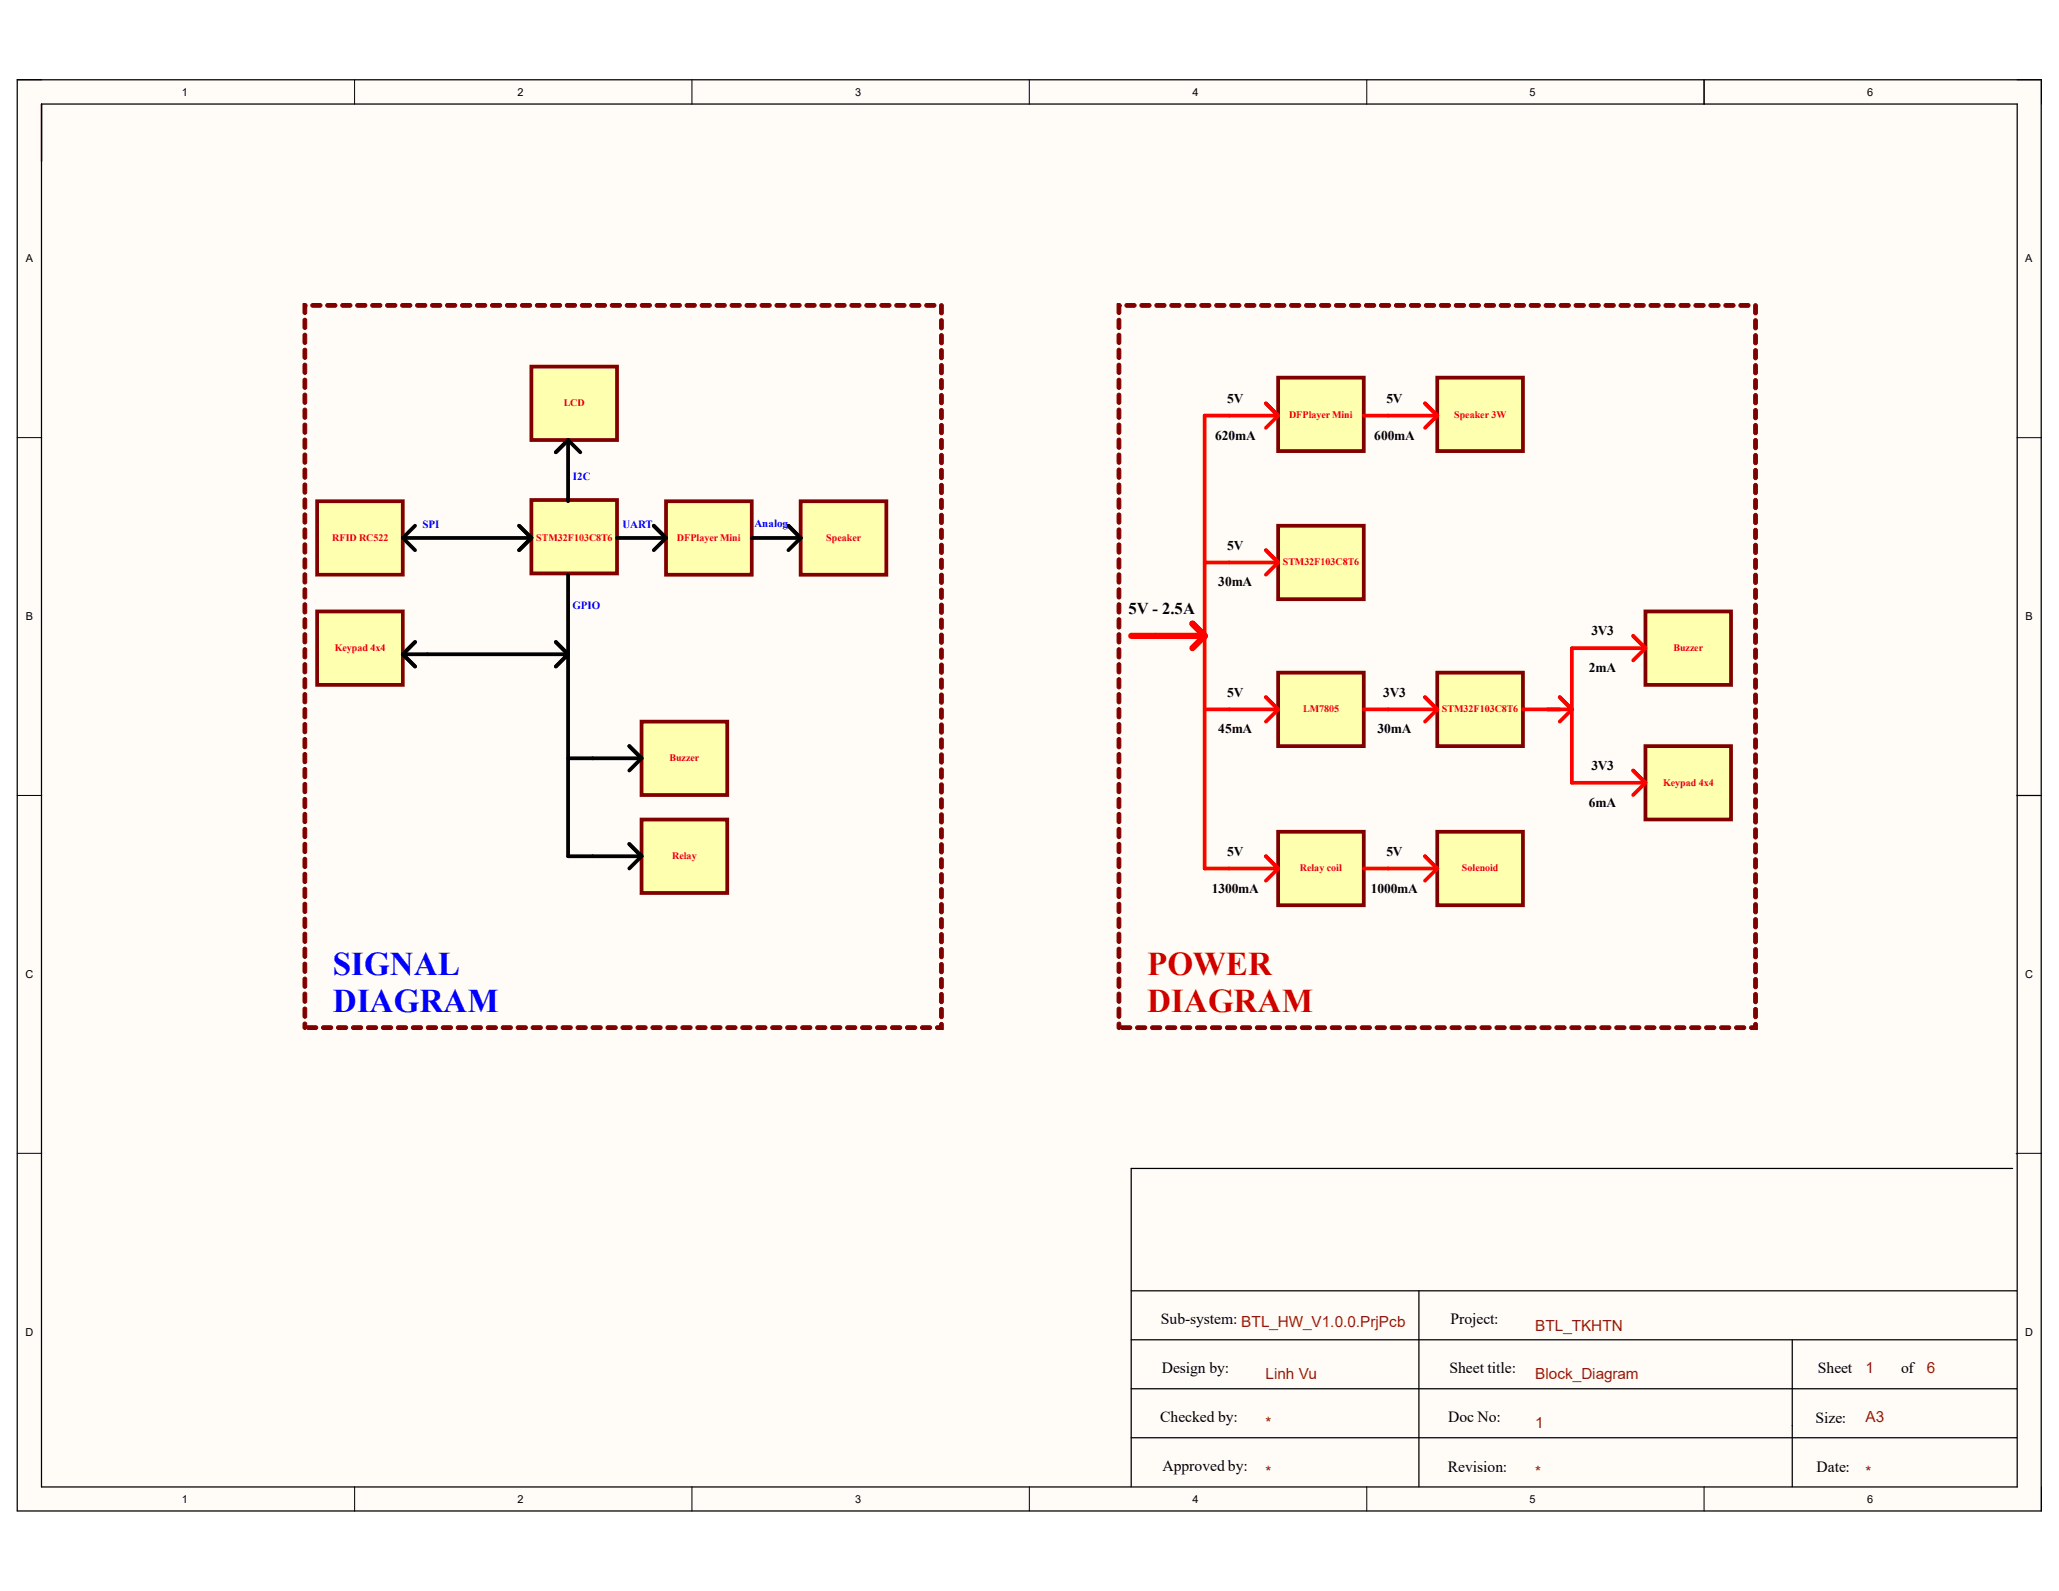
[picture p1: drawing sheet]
<svg xmlns="http://www.w3.org/2000/svg" width="279mm" height="216mm" viewBox="0 0 279 216" stroke-linecap="round" stroke-linejoin="round" font-family="sans-serif">
<g fill="#fffcf8">
<path d="M2.3 10.8h274.7v194.3h-274.7z" fill-rule="evenodd"/>
<path d="M5.7 14.1h268v187.7h-268z" fill-rule="evenodd"/>
</g>
<g fill="none" stroke="#000" stroke-width=".14">
<path d="M2.3 10.8h3.4M48.1 10.8v3.3M93.9 10.8v3.3M139.7 10.8v3.3M185.5 10.8v3.3M231.2 10.8v3.3M273.7 10.8h3.3v3.3M2.3 59.4h3.4M273.7 59.4h3.3M2.3 107.9h3.4M273.7 107.9h3.3M2.3 156.5h3.4"/>
<path d="M273.7 156.5h3.3M48.1 201.8v3.3M93.9 201.8v3.3M139.7 201.8v3.3M185.5 201.8v3.3M231.2 201.8v3.3M277 201.8v3.3"/>
</g>
<path d="M2.3 10.8h274.7v194.2h-274.7zM5.6 14.1h268.1v187.7h-268.1zM231.2 10.8v3.3M273.7 107.9h3.3M273.1 158.6h-119.6v43.2M273.6 156.6h.1M153.5 175.2h120.1M192.5 175.2v26.6M153.5 188.5h120.1M153.5 181.8h120.1M153.5 195.1h120.1M243.2 181.8v20" fill="none" stroke="#000" stroke-width=".17"/>
<g fill="#800000" stroke="#800000" stroke-width=".14">
<path d="M41.2 138.8l.2-.1 .2 .1v.1v.6v.1l-.2 .1-.2-.1-.1-.1zM41.2 136.7h.2h.2v.2v1v.2l-.2 .1-.2-.1-.1-.2zM41.2 134.7l.2-.1 .2 .1v.2v1v.2h-.2h-.2l-.1-.2zM41.2 132.7l.2-.1 .2 .1v.1v1.1v.1l-.2 .1-.2-.1-.1-.1zM41.2 130.6h.2h.2v.2v1v.2l-.2 .1-.2-.1-.1-.2zM41.2 128.6l.2-.1 .2 .1v.2v1v.2l-.2 .1-.2-.1-.1-.2zM41.2 126.6l.2-.1 .2 .1v.2v1v.1l-.2 .1-.2-.1-.1-.1zM41.2 124.5h.2h.2v.2v1v.2l-.2 .1-.2-.1-.1-.2zM41.2 122.5l.2-.1 .2 .1v.2v1v.2l-.2 .1-.2-.1-.1-.2zM41.2 120.5l.2-.1 .2 .1v.2v1v.1l-.2 .1-.2-.1-.1-.1zM41.2 118.4h.2h.2v.2v1v.2l-.2 .1-.2-.1-.1-.2zM41.2 116.4l.2-.1 .2 .1v.2v1v.2l-.2 .1-.2-.1-.1-.2zM41.2 114.4l.2-.1 .2 .1v.2v1v.2h-.2h-.2l-.1-.2zM41.2 112.3h.2h.2v.2v1v.2l-.2 .1-.2-.1-.1-.2zM41.2 110.3l.2-.1 .2 .1v.2v1v.2l-.2 .1-.2-.1-.1-.2zM41.2 108.3l.2-.1 .2 .1v.2v1v.2h-.2h-.2l-.1-.2zM41.2 106.3l.2-.1 .2 .1v.1v1v.2l-.2 .1-.2-.1-.1-.2zM41.2 104.2l.2-.1 .2 .1v.2v1v.2l-.2 .1-.2-.1-.1-.2zM41.2 102.2l.2-.1 .2 .1v.2v1v.2h-.2h-.2l-.1-.2zM41.2 100.2l.2-.1 .2 .1v.1v1.1v.1l-.2 .1-.2-.1-.1-.1zM41.2 98.1l.2-.1 .2 .1v.2v1v.2l-.2 .1-.2-.1-.1-.2zM41.2 96.1l.2-.1 .2 .1v.2v1v.2h-.2h-.2l-.1-.2zM41.2 94.1l.2-.1 .2 .1v.1v1.1v.1l-.2 .1-.2-.1-.1-.1zM41.2 92h.2h.2v.2v1v.2l-.2 .1-.2-.1-.1-.2zM41.2 90l.2-.1 .2 .1v.2v1v.2h-.2h-.2l-.1-.2zM41.2 88l.2-.1 .2 .1v.1v1.1v.1l-.2 .1-.2-.1-.1-.1zM41.2 85.9h.2h.2v.2v1v.2l-.2 .1-.2-.1-.1-.2zM41.2 83.9l.2-.1 .2 .1v.2v1v.2h-.2h-.2l-.1-.2zM41.2 81.9l.2-.1 .2 .1v.1v1.1v.1l-.2 .1-.2-.1-.1-.1zM41.2 79.8h.2h.2v.2v1v.2l-.2 .1-.2-.1-.1-.2zM41.2 77.8l.2-.1 .2 .1v.2v1v.2l-.2 .1-.2-.1-.1-.2zM41.2 75.8l.2-.1 .2 .1v.2v1v.1l-.2 .1-.2-.1-.1-.1zM41.2 73.7h.2h.2v.2v1v.2l-.2 .1-.2-.1-.1-.2zM41.2 71.7l.2-.1 .2 .1v.2v1v.2l-.2 .1-.2-.1-.1-.2zM41.2 69.7l.2-.1 .2 .1v.2v1v.1l-.2 .1-.2-.1-.1-.1zM41.2 67.6h.2h.2v.2v1v.2l-.2 .1-.2-.1-.1-.2zM41.2 65.6l.2-.1 .2 .1v.2v1v.2l-.2 .1-.2-.1-.1-.2zM41.2 63.6l.2-.1 .2 .1v.2v1v.2h-.2h-.2l-.1-.2zM41.2 61.5h.2h.2v.2v1v.2l-.2 .1-.2-.1-.1-.2zM41.2 59.5l.2-.1 .2 .1v.2v1v.2l-.2 .1-.2-.1-.1-.2zM41.2 57.5l.2-.1 .2 .1v.2v1v.2h-.2h-.2l-.1-.2zM41.2 55.5l.2-.1 .2 .1v.1v1v.2l-.2 .1-.2-.1-.1-.2zM41.2 53.4l.2-.1 .2 .1v.2v1v.2l-.2 .1-.2-.1-.1-.2zM41.2 51.4l.2-.1 .2 .1v.2v1v.2h-.2h-.2l-.1-.2zM41.2 49.4l.2-.1 .2 .1v.1v1.1v.1l-.2 .1-.2-.1-.1-.1zM41.2 47.3l.2-.1 .2 .1v.2v1v.2l-.2 .1-.2-.1-.1-.2zM41.2 45.3l.2-.1 .2 .1v.2v1v.2h-.2h-.2l-.1-.2zM41.2 43.3l.2-.1 .2 .1v.1v1.1v.1l-.2 .1-.2-.1-.1-.1zM41.1 41.2l.5 .1 .1 .1-.1 .2-.2 .1 .2-.3v1v.2l-.2 .1-.2-.1-.1-.2zM42.2 41.3l1.2-.1 .2 .1 .1 .1-.1 .2-.2 .1h-1l-.2-.1v-.2zM44.3 41.3l1.2-.1 .2 .1v.1v.2l-.2 .1h-1l-.2-.1-.1-.2zM46.3 41.3l1.2-.1 .2 .1 .1 .1-.1 .2-.2 .1h-1l-.2-.1-.1-.2zM48.3 41.3l1.2-.1 .2 .1 .1 .1-.1 .2-.2 .1h-1l-.2-.1v-.2zM50.4 41.3l1.2-.1 .1 .1 .1 .1-.1 .2-.1 .1h-1l-.2-.1-.1-.2zM52.4 41.3l1.2-.1 .2 .1 .1 .1-.1 .2-.2 .1h-1l-.2-.1-.1-.2zM54.4 41.3l1.2-.1 .2 .1 .1 .1-.1 .2-.2 .1h-1l-.2-.1v-.2zM56.5 41.3l1.2-.1 .1 .1 .1 .1-.1 .2-.1 .1h-1.1l-.1-.1-.1-.2zM58.5 41.3l1.2-.1 .2 .1v.1v.2l-.2 .1h-1l-.2-.1-.1-.2zM60.5 41.3l1.2-.1 .2 .1 .1 .1-.1 .2-.2 .1h-1l-.2-.1v-.2zM62.6 41.3l1.2-.1 .1 .1 .1 .1-.1 .2-.1 .1h-1.1l-.1-.1-.1-.2zM64.6 41.3l1.2-.1 .2 .1v.1v.2l-.2 .1h-1l-.2-.1-.1-.2zM66.6 41.3l1.2-.1 .2 .1 .1 .1-.1 .2-.2 .1h-1l-.2-.1v-.2zM68.7 41.3l1.2-.1 .1 .1 .1 .1-.1 .2-.1 .1h-1.1l-.1-.1-.1-.2zM70.7 41.3l1.2-.1 .2 .1v.1v.2l-.2 .1h-1l-.2-.1-.1-.2zM72.7 41.3l1.2-.1 .2 .1 .1 .1-.1 .2-.2 .1h-1l-.2-.1-.1-.2zM74.8 41.3l1.2-.1 .1 .1 .1 .1-.1 .2-.1 .1h-1.1l-.1-.1-.1-.2zM76.8 41.3l1.2-.1 .2 .1v.1v.2l-.2 .1h-1l-.2-.1-.1-.2zM78.8 41.3l1.2-.1 .2 .1 .1 .1-.1 .2-.2 .1h-1l-.2-.1-.1-.2zM80.9 41.3l1.1-.1 .2 .1 .1 .1-.1 .2-.2 .1h-1l-.1-.1-.1-.2zM82.9 41.3l1.2-.1 .2 .1v.1v.2l-.2 .1h-1l-.2-.1-.1-.2zM84.9 41.3l1.2-.1 .2 .1 .1 .1-.1 .2-.2 .1h-1l-.2-.1-.1-.2zM86.9 41.3l1.2-.1 .2 .1 .1 .1-.1 .2-.2 .1h-1l-.2-.1v-.2zM89 41.3l1.2-.1 .2 .1v.1v.2l-.2 .1h-1l-.2-.1-.1-.2zM91 41.3l1.2-.1 .2 .1 .1 .1-.1 .2-.2 .1h-1l-.2-.1-.1-.2zM93 41.3l1.2-.1 .2 .1 .1 .1-.1 .2-.2 .1h-1l-.2-.1v-.2zM95.1 41.3l1.2-.1 .2 .1v.1v.2l-.2 .1h-1l-.2-.1-.1-.2zM97.1 41.3l1.2-.1 .2 .1 .1 .1-.1 .2-.2 .1h-1l-.2-.1-.1-.2zM99.1 41.3l1.2-.1 .2 .1 .1 .1-.1 .2-.2 .1h-1l-.2-.1v-.2zM101.2 41.3l1.2-.1 .1 .1 .1 .1-.1 .2-.1 .1h-1l-.2-.1-.1-.2zM103.2 41.3l1.2-.1 .2 .1 .1 .1-.1 .2-.2 .1h-1l-.2-.1-.1-.2zM105.2 41.3l1.2-.1 .2 .1 .1 .1-.1 .2-.2 .1h-1l-.2-.1v-.2zM107.3 41.3l1.2-.1 .1 .1 .1 .1-.1 .2-.1 .1h-1.1l-.1-.1-.1-.2zM109.3 41.3l1.2-.1 .2 .1v.1v.2l-.2 .1h-1l-.2-.1-.1-.2zM111.3 41.3l1.2-.1 .2 .1 .1 .1-.1 .2-.2 .1h-1l-.2-.1v-.2zM113.4 41.3l1.2-.1 .1 .1 .1 .1-.1 .2-.1 .1h-1.1l-.1-.1-.1-.2zM115.4 41.3l1.2-.1 .2 .1v.1v.2l-.2 .1h-1l-.2-.1-.1-.2zM117.4 41.3l1.2-.1 .2 .1 .1 .1-.1 .2-.2 .1h-1l-.2-.1v-.2zM119.5 41.3l1.2-.1 .1 .1 .1 .1-.1 .2-.1 .1h-1.1l-.1-.1-.1-.2zM121.5 41.3l1.2-.1 .2 .1v.1v.2l-.2 .1h-1l-.2-.1-.1-.2zM123.5 41.3l1.2-.1 .2 .1 .1 .1-.1 .2-.2 .1h-1l-.2-.1-.1-.2zM125.6 41.3l1.2-.1 .1 .1 .1 .1-.1 .2-.1 .1h-1.1l-.1-.1-.1-.2zM127.6 41.3l.2-.1 .1 .1 .1 .2v1l-.1 .2h-.1h-.2l-.1-.2zM127.6 43.3l.2-.1 .1 .1 .1 .2v1l-.1 .2-.1 .1-.2-.1-.1-.2zM127.6 45.3h.2h.1l.1 .2v1l-.1 .2-.1 .1-.2-.1-.1-.2zM127.6 47.4l.2-.1 .1 .1 .1 .2v1l-.1 .2h-.1h-.2l-.1-.2zM127.6 49.4l.2-.1 .1 .1 .1 .2v1l-.1 .2-.1 .1-.2-.1-.1-.2zM127.6 51.4h.2h.1l.1 .2v1l-.1 .2-.1 .1-.2-.1-.1-.2zM127.6 53.5l.2-.1 .1 .1 .1 .2v1l-.1 .1-.1 .1-.2-.1-.1-.1zM127.6 55.5l.2-.1 .1 .1 .1 .2v1l-.1 .2-.1 .1-.2-.1-.1-.2zM127.6 57.5h.2h.1l.1 .2v1l-.1 .2-.1 .1-.2-.1-.1-.2zM127.6 59.6l.2-.1 .1 .1 .1 .1v1.1l-.1 .1-.1 .1-.2-.1-.1-.1zM127.6 61.6l.2-.1 .1 .1 .1 .2v1l-.1 .2-.1 .1-.2-.1-.1-.2zM127.6 63.6h.2h.1l.1 .2v1l-.1 .2-.1 .1-.2-.1-.1-.2zM127.6 65.7l.2-.1 .1 .1 .1 .1v1.1l-.1 .1-.1 .1-.2-.1-.1-.1zM127.6 67.7l.2-.1 .1 .1 .1 .2v1l-.1 .2h-.1h-.2l-.1-.2zM127.6 69.7h.2h.1l.1 .2v1l-.1 .2-.1 .1-.2-.1-.1-.2zM127.6 71.8l.2-.1 .1 .1 .1 .1v1.1l-.1 .1-.1 .1-.2-.1-.1-.1zM127.6 73.8l.2-.1 .1 .1 .1 .2v1l-.1 .2h-.1h-.2l-.1-.2zM127.6 75.8h.2h.1l.1 .2v1l-.1 .2-.1 .1-.2-.1-.1-.2zM127.6 77.9l.2-.1 .1 .1 .1 .1v1.1l-.1 .1-.1 .1-.2-.1-.1-.1zM127.6 79.9l.2-.1 .1 .1 .1 .2v1l-.1 .2h-.1h-.2l-.1-.2zM127.6 81.9l.2-.1 .1 .1 .1 .2v1l-.1 .2-.1 .1-.2-.1-.1-.2zM127.6 84l.2-.1 .1 .1 .1 .1v1l-.1 .2-.1 .1-.2-.1-.1-.2zM127.6 86l.2-.1 .1 .1 .1 .2v1l-.1 .2h-.1h-.2l-.1-.2zM127.6 88l.2-.1 .1 .1 .1 .2v1l-.1 .2-.1 .1-.2-.1-.1-.2zM127.6 90h.2h.1l.1 .2v1l-.1 .2-.1 .1-.2-.1-.1-.2zM127.6 92.1l.2-.1 .1 .1 .1 .2v1l-.1 .2h-.1h-.2l-.1-.2zM127.6 94.1l.2-.1 .1 .1 .1 .2v1l-.1 .2-.1 .1-.2-.1-.1-.2zM127.6 96.1h.2h.1l.1 .2v1l-.1 .2-.1 .1-.2-.1-.1-.2zM127.6 98.2l.2-.1 .1 .1 .1 .2v1l-.1 .2h-.1h-.2l-.1-.2zM127.6 100.2l.2-.1 .1 .1 .1 .2v1l-.1 .2-.1 .1-.2-.1-.1-.2zM127.6 102.2h.2h.1l.1 .2v1l-.1 .2-.1 .1-.2-.1-.1-.2zM127.6 104.3l.2-.1 .1 .1 .1 .2v1l-.1 .1-.1 .1-.2-.1-.1-.1zM127.6 106.3l.2-.1 .1 .1 .1 .2v1l-.1 .2-.1 .1-.2-.1-.1-.2zM127.6 108.3h.2h.1l.1 .2v1l-.1 .2-.1 .1-.2-.1-.1-.2zM127.6 110.4l.2-.1 .1 .1 .1 .1v1.1l-.1 .1-.1 .1-.2-.1-.1-.1zM127.6 112.4l.2-.1 .1 .1 .1 .2v1l-.1 .2-.1 .1-.2-.1-.1-.2zM127.6 114.4h.2h.1l.1 .2v1l-.1 .2-.1 .1-.2-.1-.1-.2zM127.6 116.5l.2-.1 .1 .1 .1 .1v1.1l-.1 .1-.1 .1-.2-.1-.1-.1zM127.6 118.5l.2-.1 .1 .1 .1 .2v1l-.1 .2h-.1h-.2l-.1-.2zM127.6 120.5h.2h.1l.1 .2v1l-.1 .2-.1 .1-.2-.1-.1-.2zM127.6 122.6l.2-.1 .1 .1 .1 .1v1.1l-.1 .1-.1 .1-.2-.1-.1-.1zM127.6 124.6l.2-.1 .1 .1 .1 .2v1l-.1 .2h-.1h-.2l-.1-.2zM127.6 126.6h.2h.1l.1 .2v1l-.1 .2-.1 .1-.2-.1-.1-.2zM127.6 128.7l.2-.1 .1 .1 .1 .1v1.1l-.1 .1-.1 .1-.2-.1-.1-.1zM127.6 130.7l.2-.1 .1 .1 .1 .2v1l-.1 .2h-.1h-.2l-.1-.2zM127.6 132.7l.2-.1 .1 .1 .1 .2v1l-.1 .2-.1 .1-.2-.1-.1-.2zM127.6 134.8l.2-.1 .1 .1 .1 .1v1l-.1 .2-.1 .1-.2-.1-.1-.2zM127.6 136.8l.2-.1 .1 .1 .1 .2v1l-.1 .2h-.1h-.2l-.1-.2zM127 139.3l.8-.1-.3 .3 .1-.7 .2-.1 .1 .1 .1 .9-1-.1-.1-.1zM125 139.3l1.2-.1 .2 .1v.2v.1l-.2 .1h-1l-.2-.1-.1-.1zM122.9 139.3l1.2-.1 .2 .1 .1 .2-.1 .1-.2 .1h-1l-.2-.1v-.1zM120.9 139.3l1.2-.1 .2 .1 .1 .2-.1 .1-.2 .1h-1l-.2-.1-.1-.1zM118.9 139.3l1.2-.1 .2 .1v.2v.1l-.2 .1h-1l-.2-.1-.1-.1zM116.9 139.3l1.1-.1 .2 .1 .1 .2-.1 .1-.2 .1h-1l-.1-.1-.1-.1zM114.8 139.3l1.2-.1 .2 .1 .1 .2-.1 .1-.2 .1h-1l-.2-.1-.1-.1zM112.8 139.3l1.2-.1 .2 .1v.2v.1l-.2 .1h-1l-.2-.1-.1-.1zM110.8 139.3l1.2-.1 .1 .1 .1 .2-.1 .1-.1 .1h-1.1l-.1-.1-.1-.1zM108.7 139.3l1.2-.1 .2 .1 .1 .2-.1 .1-.2 .1h-1l-.2-.1-.1-.1zM106.7 139.3l1.2-.1 .2 .1v.2v.1l-.2 .1h-1l-.2-.1-.1-.1zM104.7 139.3l1.2-.1 .1 .1 .1 .2-.1 .1-.1 .1h-1.1l-.1-.1-.1-.1zM102.6 139.3l1.2-.1 .2 .1 .1 .2-.1 .1-.2 .1h-1l-.2-.1v-.1zM100.6 139.3l1.2-.1 .2 .1v.2v.1l-.2 .1h-1l-.2-.1-.1-.1zM98.6 139.3l1.2-.1 .1 .1 .1 .2-.1 .1-.1 .1h-1.1l-.1-.1-.1-.1zM96.5 139.3l1.2-.1 .2 .1 .1 .2-.1 .1-.2 .1h-1l-.2-.1v-.1zM94.5 139.3l1.2-.1 .2 .1v.2v.1l-.2 .1h-1l-.2-.1-.1-.1zM92.5 139.3l1.2-.1 .1 .1 .1 .2-.1 .1-.1 .1h-1.1l-.1-.1-.1-.1zM90.4 139.3l1.2-.1 .2 .1 .1 .2-.1 .1-.2 .1h-1l-.2-.1v-.1zM88.4 139.3l1.2-.1 .2 .1 .1 .2-.1 .1-.2 .1h-1l-.2-.1-.1-.1zM86.4 139.3l1.2-.1 .1 .1 .1 .2-.1 .1-.1 .1h-1l-.2-.1-.1-.1zM84.3 139.3l1.2-.1 .2 .1 .1 .2-.1 .1-.2 .1h-1l-.2-.1v-.1zM82.3 139.3l1.2-.1 .2 .1 .1 .2-.1 .1-.2 .1h-1l-.2-.1-.1-.1zM80.3 139.3l1.2-.1 .2 .1v.2v.1l-.2 .1h-1l-.2-.1-.1-.1zM78.2 139.3l1.2-.1 .2 .1 .1 .2-.1 .1-.2 .1h-1l-.2-.1v-.1zM76.2 139.3l1.2-.1 .2 .1 .1 .2-.1 .1-.2 .1h-1l-.2-.1-.1-.1zM74.2 139.3l1.2-.1 .2 .1v.2v.1l-.2 .1h-1l-.2-.1-.1-.1zM72.1 139.3l1.2-.1 .2 .1 .1 .2-.1 .1-.2 .1h-1l-.2-.1v-.1zM70.1 139.3l1.2-.1 .2 .1 .1 .2-.1 .1-.2 .1h-1l-.2-.1-.1-.1zM68.1 139.3l1.2-.1 .2 .1v.2v.1l-.2 .1h-1l-.2-.1-.1-.1zM66.1 139.3l1.1-.1 .2 .1 .1 .2-.1 .1-.2 .1h-1l-.1-.1-.1-.1zM64 139.3l1.2-.1 .2 .1 .1 .2-.1 .1-.2 .1h-1l-.2-.1-.1-.1zM62 139.3l1.2-.1 .2 .1v.2v.1l-.2 .1h-1l-.2-.1-.1-.1zM60 139.3l1.2-.1 .1 .1 .1 .2-.1 .1-.1 .1h-1.1l-.1-.1-.1-.1zM57.9 139.3l1.2-.1 .2 .1 .1 .2-.1 .1-.2 .1h-1l-.2-.1-.1-.1zM55.9 139.3l1.2-.1 .2 .1v.2v.1l-.2 .1h-1l-.2-.1-.1-.1zM53.9 139.3l1.2-.1 .1 .1 .1 .2-.1 .1-.1 .1h-1.1l-.1-.1-.1-.1zM51.8 139.3l1.2-.1 .2 .1 .1 .2-.1 .1-.2 .1h-1l-.2-.1v-.1zM49.8 139.3l1.2-.1 .2 .1v.2v.1l-.2 .1h-1l-.2-.1-.1-.1zM47.8 139.3l1.2-.1 .1 .1 .1 .2-.1 .1-.1 .1h-1.1l-.1-.1-.1-.1zM45.7 139.3l1.2-.1 .2 .1 .1 .2-.1 .1-.2 .1h-1l-.2-.1v-.1zM43.7 139.3l1.2-.1 .2 .1v.2v.1l-.2 .1h-1l-.2-.1-.1-.1zM41.7 139.3l1.2-.1 .1 .1 .1 .2-.1 .1-.1 .1h-1.1l-.1-.1-.1-.1z"/>
<path d="M151.7 138.8l.3-.1 .1 .2v.6l-.1 .1-.2 .1-.1-.1-.1-.1zM151.7 136.7h.3l.1 .2v1l-.1 .2-.2 .1-.1-.1-.1-.2zM151.7 134.7h.3l.1 .2v1l-.1 .2-.2 .1-.1-.1-.1-.2zM151.7 132.7l.3-.1 .1 .3v1l-.1 .1-.2 .1-.1-.1-.1-.1zM151.7 130.6h.3l.1 .2v1l-.1 .2-.2 .1-.1-.1-.1-.2zM151.7 128.6h.3l.1 .2v1l-.1 .2-.2 .1-.1-.1-.1-.2zM151.7 126.6l.3-.1 .1 .3v1l-.1 .2h-.2h-.1l-.1-.2zM151.7 124.5h.3l.1 .2v1l-.1 .2-.2 .1-.1-.1-.1-.2zM151.7 122.5h.3l.1 .2v1l-.1 .2-.2 .1-.1-.1-.1-.2zM151.7 120.5l.3-.1 .1 .3v1l-.1 .2h-.2h-.1l-.1-.2zM151.7 118.4h.3l.1 .2v1l-.1 .2-.2 .1-.1-.1-.1-.2zM151.7 116.4h.3l.1 .2v1l-.1 .2-.2 .1-.1-.1-.1-.2zM151.7 114.4l.3-.1 .1 .3v1l-.1 .2h-.2h-.1l-.1-.2zM151.7 112.4l.3-.1 .1 .2v1l-.1 .2-.2 .1-.1-.1-.1-.2zM151.7 110.3h.3l.1 .2v1l-.1 .2-.2 .1-.1-.1-.1-.2zM151.7 108.3l.3-.1 .1 .3v1l-.1 .2h-.2h-.1l-.1-.2zM151.7 106.3l.3-.1 .1 .2v1.1l-.1 .1-.2 .1-.1-.1-.1-.1zM151.7 104.2h.3l.1 .2v1l-.1 .2-.2 .1-.1-.1-.1-.2zM151.7 102.2h.3l.1 .2v1l-.1 .2h-.2h-.1l-.1-.2zM151.7 100.2l.3-.1 .1 .2v1.1l-.1 .1-.2 .1-.1-.1-.1-.1zM151.7 98.1h.3l.1 .2v1l-.1 .2-.2 .1-.1-.1-.1-.2zM151.7 96.1h.3l.1 .2v1l-.1 .2h-.2h-.1l-.1-.2zM151.7 94.1l.3-.1 .1 .2v1.1l-.1 .1-.2 .1-.1-.1-.1-.1zM151.7 92h.3l.1 .2v1l-.1 .2-.2 .1-.1-.1-.1-.2zM151.7 90h.3l.1 .2v1l-.1 .2-.2 .1-.1-.1-.1-.2zM151.7 88l.3-.1 .1 .2v1.1l-.1 .1-.2 .1-.1-.1-.1-.1zM151.7 85.9h.3l.1 .2v1l-.1 .2-.2 .1-.1-.1-.1-.2zM151.7 83.9h.3l.1 .2v1l-.1 .2-.2 .1-.1-.1-.1-.2zM151.7 81.9l.3-.1 .1 .3v1l-.1 .1-.2 .1-.1-.1-.1-.1zM151.7 79.8h.3l.1 .2v1l-.1 .2-.2 .1-.1-.1-.1-.2zM151.7 77.8h.3l.1 .2v1l-.1 .2-.2 .1-.1-.1-.1-.2zM151.7 75.8l.3-.1 .1 .3v1l-.1 .2h-.2h-.1l-.1-.2zM151.7 73.7h.3l.1 .2v1l-.1 .2-.2 .1-.1-.1-.1-.2zM151.7 71.7h.3l.1 .2v1l-.1 .2-.2 .1-.1-.1-.1-.2zM151.7 69.7l.3-.1 .1 .3v1l-.1 .2h-.2h-.1l-.1-.2zM151.7 67.6h.3l.1 .2v1l-.1 .2-.2 .1-.1-.1-.1-.2zM151.7 65.6h.3l.1 .2v1l-.1 .2-.2 .1-.1-.1-.1-.2zM151.7 63.6l.3-.1 .1 .3v1l-.1 .2h-.2h-.1l-.1-.2zM151.7 61.6l.3-.1 .1 .2v1l-.1 .2-.2 .1-.1-.1-.1-.2zM151.7 59.5h.3l.1 .2v1l-.1 .2-.2 .1-.1-.1-.1-.2zM151.7 57.5l.3-.1 .1 .3v1l-.1 .2h-.2h-.1l-.1-.2zM151.7 55.5l.3-.1 .1 .2v1.1l-.1 .1-.2 .1-.1-.1-.1-.1zM151.7 53.4h.3l.1 .2v1l-.1 .2-.2 .1-.1-.1-.1-.2zM151.7 51.4h.3l.1 .2v1l-.1 .2h-.2h-.1l-.1-.2zM151.7 49.4l.3-.1 .1 .2v1.1l-.1 .1-.2 .1-.1-.1-.1-.1zM151.7 47.3h.3l.1 .2v1l-.1 .2-.2 .1-.1-.1-.1-.2zM151.7 45.3h.3l.1 .2v1l-.1 .2h-.2h-.1l-.1-.2zM151.7 43.3l.3-.1 .1 .2v1.1l-.1 .1-.2 .1-.1-.1-.1-.1zM151.6 41.2l.5 .1v.1v.2l-.3 .1 .3-.3v1l-.1 .2-.2 .1-.1-.1-.1-.2zM152.7 41.3l1.2-.1 .2 .1 .1 .1-.1 .2-.2 .1h-1l-.2-.1-.1-.2zM154.7 41.3l1.2-.1 .2 .1 .1 .1-.1 .2-.2 .1h-1l-.2-.1v-.2zM156.8 41.3l1.2-.1 .2 .1v.1v.2l-.2 .1h-1l-.2-.1-.1-.2zM158.8 41.3l1.2-.1 .2 .1 .1 .1-.1 .2-.2 .1h-1l-.2-.1-.1-.2zM160.8 41.3l1.2-.1 .2 .1 .1 .1-.1 .2-.2 .1h-1l-.2-.1v-.2zM162.9 41.3l1.2-.1 .2 .1v.1v.2l-.2 .1h-1l-.2-.1-.1-.2zM164.9 41.3l1.2-.1 .2 .1 .1 .1-.1 .2-.2 .1h-1l-.2-.1-.1-.2zM166.9 41.3l1.2-.1 .2 .1 .1 .1-.1 .2-.2 .1h-1l-.2-.1v-.2zM169 41.3l1.2-.1 .1 .1 .1 .1-.1 .2-.1 .1h-1l-.2-.1-.1-.2zM171 41.3l1.2-.1 .2 .1 .1 .1-.1 .2-.2 .1h-1l-.2-.1-.1-.2zM173 41.3l1.2-.1 .2 .1 .1 .1-.1 .2-.2 .1h-1l-.2-.1v-.2zM175.1 41.3l1.2-.1 .1 .1 .1 .1-.1 .2-.1 .1h-1.1l-.1-.1-.1-.2zM177.1 41.3l1.2-.1 .2 .1 .1 .1-.1 .2-.2 .1h-1l-.2-.1-.1-.2zM179.1 41.3l1.2-.1 .2 .1 .1 .1-.1 .2-.2 .1h-1l-.2-.1v-.2zM181.2 41.3l1.2-.1 .1 .1 .1 .1-.1 .2-.1 .1h-1.1l-.1-.1-.1-.2zM183.2 41.3l1.2-.1 .2 .1v.1v.2l-.2 .1h-1l-.2-.1-.1-.2zM185.2 41.3l1.2-.1 .2 .1 .1 .1-.1 .2-.2 .1h-1l-.2-.1v-.2zM187.3 41.3l1.2-.1 .1 .1 .1 .1-.1 .2-.1 .1h-1.1l-.1-.1-.1-.2zM189.3 41.3l1.2-.1 .2 .1v.1v.2l-.2 .1h-1l-.2-.1-.1-.2zM191.3 41.3l1.2-.1 .2 .1 .1 .1-.1 .2-.2 .1h-1l-.2-.1v-.2zM193.4 41.3l1.2-.1 .1 .1 .1 .1-.1 .2-.1 .1h-1.1l-.1-.1-.1-.2zM195.4 41.3l1.2-.1 .2 .1v.1v.2l-.2 .1h-1l-.2-.1-.1-.2zM197.4 41.3l1.2-.1 .2 .1 .1 .1-.1 .2-.2 .1h-1l-.2-.1-.1-.2zM199.5 41.3l1.1-.1 .2 .1 .1 .1-.1 .2-.2 .1h-1l-.1-.1-.1-.2zM201.5 41.3l1.2-.1 .2 .1v.1v.2l-.2 .1h-1l-.2-.1-.1-.2zM203.5 41.3l1.2-.1 .2 .1 .1 .1-.1 .2-.2 .1h-1l-.2-.1-.1-.2zM205.5 41.3l1.2-.1 .2 .1 .1 .1-.1 .2-.2 .1h-1l-.2-.1v-.2zM207.6 41.3l1.2-.1 .2 .1v.1v.2l-.2 .1h-1l-.2-.1-.1-.2zM209.6 41.3l1.2-.1 .2 .1 .1 .1-.1 .2-.2 .1h-1l-.2-.1-.1-.2zM211.6 41.3l1.2-.1 .2 .1 .1 .1-.1 .2-.2 .1h-1l-.2-.1v-.2zM213.7 41.3l1.2-.1 .2 .1v.1v.2l-.2 .1h-1l-.2-.1-.1-.2zM215.7 41.3l1.2-.1 .2 .1 .1 .1-.1 .2-.2 .1h-1l-.2-.1-.1-.2zM217.7 41.3l1.2-.1 .2 .1 .1 .1-.1 .2-.2 .1h-1l-.2-.1v-.2zM219.8 41.3l1.2-.1 .1 .1 .1 .1-.1 .2-.1 .1h-1l-.2-.1-.1-.2zM221.8 41.3l1.2-.1 .2 .1 .1 .1-.1 .2-.2 .1h-1l-.2-.1-.1-.2zM223.8 41.3l1.2-.1 .2 .1 .1 .1-.1 .2-.2 .1h-1l-.2-.1v-.2zM225.9 41.3l1.2-.1 .1 .1 .1 .1-.1 .2-.1 .1h-1.1l-.1-.1-.1-.2zM227.9 41.3l1.2-.1 .2 .1 .1 .1-.1 .2-.2 .1h-1l-.2-.1-.1-.2zM229.9 41.3l1.2-.1 .2 .1 .1 .1-.1 .2-.2 .1h-1l-.2-.1v-.2zM232 41.3l1.2-.1 .1 .1 .1 .1-.1 .2-.1 .1h-1.1l-.1-.1-.1-.2zM234 41.3l1.2-.1 .2 .1v.1v.2l-.2 .1h-1l-.2-.1-.1-.2zM236 41.3l1.2-.1 .2 .1 .1 .1-.1 .2-.2 .1h-1l-.2-.1v-.2zM238 41.3l.2-.1 .2 .1 .1 .2v1l-.1 .2h-.2h-.2v-.2zM238 43.3l.2-.1 .2 .1 .1 .2v1l-.1 .2-.2 .1-.2-.1v-.2zM238 45.3h.2h.2l.1 .2v1l-.1 .2-.2 .1-.2-.1v-.2zM238 47.4l.2-.1 .2 .1 .1 .2v1l-.1 .2h-.2h-.2v-.2zM238 49.4l.2-.1 .2 .1 .1 .2v1l-.1 .2-.2 .1-.2-.1v-.2zM238 51.4h.2h.2l.1 .2v1l-.1 .2-.2 .1-.2-.1v-.2zM238 53.5l.2-.1 .2 .1 .1 .2v1l-.1 .2h-.2h-.2v-.2zM238 55.5l.2-.1 .2 .1 .1 .2v1l-.1 .2-.2 .1-.2-.1v-.2zM238 57.5h.2h.2l.1 .2v1l-.1 .2-.2 .1-.2-.1v-.2zM238 59.6l.2-.1 .2 .1 .1 .2v1l-.1 .1-.2 .1-.2-.1v-.1zM238 61.6l.2-.1 .2 .1 .1 .2v1l-.1 .2-.2 .1-.2-.1v-.2zM238 63.6h.2h.2l.1 .2v1l-.1 .2-.2 .1-.2-.1v-.2zM238 65.7l.2-.1 .2 .1 .1 .1v1.1l-.1 .1-.2 .1-.2-.1v-.1zM238 67.7l.2-.1 .2 .1 .1 .2v1l-.1 .2-.2 .1-.2-.1v-.2zM238 69.7h.2h.2l.1 .2v1l-.1 .2-.2 .1-.2-.1v-.2zM238 71.8l.2-.1 .2 .1 .1 .1v1.1l-.1 .1-.2 .1-.2-.1v-.1zM238 73.8l.2-.1 .2 .1 .1 .2v1l-.1 .2h-.2h-.2v-.2zM238 75.8h.2h.2l.1 .2v1l-.1 .2-.2 .1-.2-.1v-.2zM238 77.9l.2-.1 .2 .1 .1 .1v1.1l-.1 .1-.2 .1-.2-.1v-.1zM238 79.9l.2-.1 .2 .1 .1 .2v1l-.1 .2h-.2h-.2v-.2zM238 81.9h.2h.2l.1 .2v1l-.1 .2-.2 .1-.2-.1v-.2zM238 84l.2-.1 .2 .1 .1 .1v1.1l-.1 .1-.2 .1-.2-.1v-.1zM238 86l.2-.1 .2 .1 .1 .2v1l-.1 .2h-.2h-.2v-.2zM238 88l.2-.1 .2 .1 .1 .2v1l-.1 .2-.2 .1-.2-.1v-.2zM238 90.1l.2-.1 .2 .1 .1 .1v1l-.1 .2-.2 .1-.2-.1v-.2zM238 92.1l.2-.1 .2 .1 .1 .2v1l-.1 .2h-.2h-.2v-.2zM238 94.1l.2-.1 .2 .1 .1 .2v1l-.1 .2-.2 .1-.2-.1v-.2zM238 96.1h.2h.2l.1 .2v1l-.1 .2-.2 .1-.2-.1v-.2zM238 98.2l.2-.1 .2 .1 .1 .2v1l-.1 .2h-.2h-.2v-.2zM238 100.2l.2-.1 .2 .1 .1 .2v1l-.1 .2-.2 .1-.2-.1v-.2zM238 102.2h.2h.2l.1 .2v1l-.1 .2-.2 .1-.2-.1v-.2zM238 104.3l.2-.1 .2 .1 .1 .2v1l-.1 .2h-.2h-.2v-.2zM238 106.3l.2-.1 .2 .1 .1 .2v1l-.1 .2-.2 .1-.2-.1v-.2zM238 108.3h.2h.2l.1 .2v1l-.1 .2-.2 .1-.2-.1v-.2zM238 110.4l.2-.1 .2 .1 .1 .2v1l-.1 .1-.2 .1-.2-.1v-.1zM238 112.4l.2-.1 .2 .1 .1 .2v1l-.1 .2-.2 .1-.2-.1v-.2zM238 114.4h.2h.2l.1 .2v1l-.1 .2-.2 .1-.2-.1v-.2zM238 116.5l.2-.1 .2 .1 .1 .1v1.1l-.1 .1-.2 .1-.2-.1v-.1zM238 118.5l.2-.1 .2 .1 .1 .2v1l-.1 .2-.2 .1-.2-.1v-.2zM238 120.5h.2h.2l.1 .2v1l-.1 .2-.2 .1-.2-.1v-.2zM238 122.6l.2-.1 .2 .1 .1 .1v1.1l-.1 .1-.2 .1-.2-.1v-.1zM238 124.6l.2-.1 .2 .1 .1 .2v1l-.1 .2h-.2h-.2v-.2zM238 126.6h.2h.2l.1 .2v1l-.1 .2-.2 .1-.2-.1v-.2zM238 128.7l.2-.1 .2 .1 .1 .1v1.1l-.1 .1-.2 .1-.2-.1v-.1zM238 130.7l.2-.1 .2 .1 .1 .2v1l-.1 .2h-.2h-.2v-.2zM238 132.7h.2h.2l.1 .2v1l-.1 .2-.2 .1-.2-.1v-.2zM238 134.8l.2-.1 .2 .1 .1 .1v1.1l-.1 .1-.2 .1-.2-.1v-.1zM238 136.8l.2-.1 .2 .1 .1 .2v1l-.1 .2h-.2h-.2v-.2zM237.5 139.3l.7-.1-.2 .3v-.7l.2-.1 .2 .1 .1 .9-1-.1-.1-.1zM235.4 139.3l1.2-.1 .2 .1 .1 .2-.1 .1-.2 .1h-1l-.2-.1v-.1zM233.4 139.3l1.2-.1 .2 .1 .1 .2-.1 .1-.2 .1h-1l-.2-.1-.1-.1zM231.4 139.3l1.2-.1 .2 .1v.2v.1l-.2 .1h-1l-.2-.1-.1-.1zM229.4 139.3l1.1-.1 .2 .1 .1 .2-.1 .1-.2 .1h-1l-.1-.1-.1-.1zM227.3 139.3l1.2-.1 .2 .1 .1 .2-.1 .1-.2 .1h-1l-.2-.1-.1-.1zM225.3 139.3l1.2-.1 .2 .1v.2v.1l-.2 .1h-1l-.2-.1-.1-.1zM223.3 139.3l1.2-.1 .1 .1 .1 .2-.1 .1-.1 .1h-1.1l-.1-.1-.1-.1zM221.2 139.3l1.2-.1 .2 .1 .1 .2-.1 .1-.2 .1h-1l-.2-.1-.1-.1zM219.2 139.3l1.2-.1 .2 .1v.2v.1l-.2 .1h-1l-.2-.1-.1-.1zM217.2 139.3l1.2-.1 .1 .1 .1 .2-.1 .1-.1 .1h-1.1l-.1-.1-.1-.1zM215.1 139.3l1.2-.1 .2 .1 .1 .2-.1 .1-.2 .1h-1l-.2-.1v-.1zM213.1 139.3l1.2-.1 .2 .1v.2v.1l-.2 .1h-1l-.2-.1-.1-.1zM211.1 139.3l1.2-.1 .1 .1 .1 .2-.1 .1-.1 .1h-1.1l-.1-.1-.1-.1zM209 139.3l1.2-.1 .2 .1 .1 .2-.1 .1-.2 .1h-1l-.2-.1v-.1zM207 139.3l1.2-.1 .2 .1v.2v.1l-.2 .1h-1l-.2-.1-.1-.1zM205 139.3l1.2-.1 .1 .1 .1 .2-.1 .1-.1 .1h-1.1l-.1-.1-.1-.1zM202.9 139.3l1.2-.1 .2 .1 .1 .2-.1 .1-.2 .1h-1l-.2-.1v-.1zM200.9 139.3l1.2-.1 .2 .1 .1 .2-.1 .1-.2 .1h-1l-.2-.1-.1-.1zM198.9 139.3l1.2-.1 .1 .1 .1 .2-.1 .1-.1 .1h-1l-.2-.1-.1-.1zM196.8 139.3l1.2-.1 .2 .1 .1 .2-.1 .1-.2 .1h-1l-.2-.1v-.1zM194.8 139.3l1.2-.1 .2 .1 .1 .2-.1 .1-.2 .1h-1l-.2-.1-.1-.1zM192.8 139.3l1.2-.1 .1 .1 .1 .2-.1 .1-.1 .1h-1l-.2-.1-.1-.1zM190.7 139.3l1.2-.1 .2 .1 .1 .2-.1 .1-.2 .1h-1l-.2-.1v-.1zM188.7 139.3l1.2-.1 .2 .1 .1 .2-.1 .1-.2 .1h-1l-.2-.1-.1-.1zM186.7 139.3l1.2-.1 .2 .1v.2v.1l-.2 .1h-1l-.2-.1-.1-.1zM184.6 139.3l1.2-.1 .2 .1 .1 .2-.1 .1-.2 .1h-1l-.2-.1v-.1zM182.6 139.3l1.2-.1 .2 .1 .1 .2-.1 .1-.2 .1h-1l-.2-.1-.1-.1zM180.6 139.3l1.2-.1 .2 .1v.2v.1l-.2 .1h-1l-.2-.1-.1-.1zM178.6 139.3l1.1-.1 .2 .1 .1 .2-.1 .1-.2 .1h-1l-.1-.1-.1-.1zM176.5 139.3l1.2-.1 .2 .1 .1 .2-.1 .1-.2 .1h-1l-.2-.1-.1-.1zM174.5 139.3l1.2-.1 .2 .1v.2v.1l-.2 .1h-1l-.2-.1-.1-.1zM172.5 139.3l1.2-.1 .1 .1 .1 .2-.1 .1-.1 .1h-1.1l-.1-.1-.1-.1zM170.4 139.3l1.2-.1 .2 .1 .1 .2-.1 .1-.2 .1h-1l-.2-.1-.1-.1zM168.4 139.3l1.2-.1 .2 .1v.2v.1l-.2 .1h-1l-.2-.1-.1-.1zM166.4 139.3l1.2-.1 .1 .1 .1 .2-.1 .1-.1 .1h-1.1l-.1-.1-.1-.1zM164.3 139.3l1.2-.1 .2 .1 .1 .2-.1 .1-.2 .1h-1l-.2-.1v-.1zM162.3 139.3l1.2-.1 .2 .1v.2v.1l-.2 .1h-1l-.2-.1-.1-.1zM160.3 139.3l1.2-.1 .1 .1 .1 .2-.1 .1-.1 .1h-1.1l-.1-.1-.1-.1zM158.2 139.3l1.2-.1 .2 .1 .1 .2-.1 .1-.2 .1h-1l-.2-.1v-.1zM156.2 139.3l1.2-.1 .2 .1v.2v.1l-.2 .1h-1l-.2-.1-.1-.1zM154.2 139.3l1.2-.1 .1 .1 .1 .2-.1 .1-.1 .1h-1.1l-.1-.1-.1-.1zM152.1 139.3l1.2-.1 .2 .1 .1 .2-.1 .1-.2 .1h-1l-.2-.1v-.1z"/>
</g>
<path d="M72.1 67.9h11.6v9.9h-11.6z" fill-rule="evenodd" fill="#ffffb0"/>
<path d="M72.1 67.9h11.6v9.9h-11.6z" fill="none" stroke="#800000" stroke-width=".51"/>
<path d="M72.1 49.7h11.6v10h-11.6z" fill-rule="evenodd" fill="#ffffb0"/>
<path d="M72.1 49.7h11.6v10h-11.6z" fill="none" stroke="#800000" stroke-width=".51"/>
<path d="M43 83h11.7v9.9h-11.7z" fill-rule="evenodd" fill="#ffffb0"/>
<path d="M43 83h11.7v9.9h-11.7z" fill="none" stroke="#800000" stroke-width=".51"/>
<path d="M43 68h11.7v10h-11.7z" fill-rule="evenodd" fill="#ffffb0"/>
<path d="M43 68h11.7v10h-11.7z" fill="none" stroke="#800000" stroke-width=".51"/>
<path d="M87.1 97.9h11.6v10h-11.6z" fill-rule="evenodd" fill="#ffffb0"/>
<path d="M87.1 97.9h11.6v10h-11.6z" fill="none" stroke="#800000" stroke-width=".51"/>
<path d="M87.1 111.2h11.6v10h-11.6z" fill-rule="evenodd" fill="#ffffb0"/>
<path d="M87.1 111.2h11.6v10h-11.6z" fill="none" stroke="#800000" stroke-width=".51"/>
<path d="M90.4 68h11.6v10h-11.6z" fill-rule="evenodd" fill="#ffffb0"/>
<path d="M90.4 68h11.6v10h-11.6z" fill="none" stroke="#800000" stroke-width=".51"/>
<path d="M108.6 68h11.7v10h-11.7z" fill-rule="evenodd" fill="#ffffb0"/>
<path d="M108.6 68h11.7v10h-11.7z" fill="none" stroke="#800000" stroke-width=".51"/>
<g fill="none" stroke="#000" stroke-width=".51">
<path d="M77.1 59.7v8.3M77.1 59.7l1.6 1.7M77.1 59.7l-1.7 1.7M56.3 71.3l-1.6 1.7 1.6 1.7M70.4 71.3l1.7 1.7M77.1 78v38.2h10M83.7 73h6.7M88.7 71.3l1.7 1.7M90.4 73l-1.7 1.7M102 73h6.6M107 71.3l1.6 1.7M108.6 73l-1.6 1.7"/>
<path d="M54.7 88.8h3.3M77.1 102.9h10M85.4 101.2l1.7 1.7M85.4 114.5l1.7 1.7M87.1 102.9l-1.7 1.7M87.1 116.2l-1.7 1.7"/>
</g>
<path d="M173.4 91.3h11.7v10h-11.7z" fill-rule="evenodd" fill="#ffffb0"/>
<path d="M173.4 91.3h11.7v10h-11.7z" fill="none" stroke="#800000" stroke-width=".51"/>
<path d="M173.4 71.3h11.7v10h-11.7z" fill-rule="evenodd" fill="#ffffb0"/>
<path d="M173.4 71.3h11.7v10h-11.7z" fill="none" stroke="#800000" stroke-width=".51"/>
<path d="M173.4 51.2h11.7v10h-11.7z" fill-rule="evenodd" fill="#ffffb0"/>
<path d="M173.4 51.2h11.7v10h-11.7z" fill="none" stroke="#800000" stroke-width=".51"/>
<path d="M173.4 112.9h11.7v9.9h-11.7z" fill-rule="evenodd" fill="#ffffb0"/>
<path d="M173.4 112.9h11.7v9.9h-11.7z" fill="none" stroke="#800000" stroke-width=".51"/>
<path d="M195 91.3h11.7v10h-11.7z" fill-rule="evenodd" fill="#ffffb0"/>
<path d="M195 91.3h11.7v10h-11.7z" fill="none" stroke="#800000" stroke-width=".51"/>
<path d="M223.3 83h11.6v9.9h-11.6z" fill-rule="evenodd" fill="#ffffb0"/>
<path d="M223.3 83h11.6v9.9h-11.6z" fill="none" stroke="#800000" stroke-width=".51"/>
<path d="M223.3 101.3h11.6v9.9h-11.6z" fill-rule="evenodd" fill="#ffffb0"/>
<path d="M223.3 101.3h11.6v9.9h-11.6z" fill="none" stroke="#800000" stroke-width=".51"/>
<path d="M195 112.9h11.7v9.9h-11.7z" fill-rule="evenodd" fill="#ffffb0"/>
<path d="M195 112.9h11.7v9.9h-11.7z" fill="none" stroke="#800000" stroke-width=".51"/>
<path d="M195 51.2h11.7v10h-11.7z" fill-rule="evenodd" fill="#ffffb0"/>
<path d="M195 51.2h11.7v10h-11.7z" fill="none" stroke="#800000" stroke-width=".51"/>
<g fill="none" stroke="#f00" stroke-width=".51">
<path d="M171.8 54.7l1.6 1.7M173.4 56.4h-9.9v61.5h9.9M173.4 56.4l-1.6 1.7M185.1 56.4h9.9M193.4 54.7l1.6 1.7M195 56.4l-1.6 1.7M163.5 76.3h9.9M171.8 74.7l1.6 1.6M173.4 76.3l-1.6 1.7M163.5 96.3h9.9M171.8 94.6l1.6 1.7M173.4 96.3l-1.6 1.6"/>
<path d="M185.1 96.3h9.9M193.4 94.6l1.6 1.7M195 96.3l-1.6 1.6M206.7 96.3h6.6M211.6 94.6l1.7 1.7M213.3 96.3l-1.7 1.6M221.6 86.3l1.7 1.7M223.3 88h-10v18.2h10M223.3 88l-1.7 1.6M171.8 116.2l1.6 1.7M173.4 117.9l-1.6 1.6M185.1 117.9h9.9"/>
<path d="M193.4 116.2l1.6 1.7M195 117.9l-1.6 1.6M221.6 104.6l1.7 1.6M223.3 106.2l-1.7 1.7"/>
</g>
<path d="M153.5 86.3h10M161.8 84.6l1.7 1.7M163.5 86.3l-1.7 1.7" fill="none" stroke="#f00" stroke-width=".85"/>
<path d="M54.7 73h17.4l-1.7 1.7M56.3 87.1l-1.6 1.7 1.6 1.6M58 88.8h19.1M75.4 87.1l1.7 1.7M77.1 88.8l-1.7 1.6" fill="none" stroke="#000" stroke-width=".51"/>
<g font-size="4.5" fill="#00f">
<text x="45.2" y="132.3">SIGNAL</text>
<text x="45.2" y="137.3">DIAGRAM</text>
</g>
<g font-size="4.5" fill="#c00">
<text x="155.7" y="132.3">POWER</text>
<text x="155.7" y="137.3">DIAGRAM</text>
</g>
<text font-size="2.2" x="153.1" y="83.3">5V - 2.5A</text>
<g font-size="2.1">
<text x="157.5" y="179.7">Sub-system: BTL_HW_V1.0.0.PrjPcb</text>
<text x="196.8" y="179.7">Project:</text>
<text x="157.6" y="186.4">Design by:</text>
<text x="196.7" y="186.4">Sheet title:</text>
<text x="246.7" y="186.4">Sheet</text>
<text x="258" y="186.4">of</text>
<text x="157.4" y="193">Checked by:</text>
<text x="196.5" y="193">Doc No:</text>
<text x="246.3" y="193.1">Size:</text>
<text x="157.7" y="199.6">Approved by:</text>
<text x="196.5" y="199.8">Revision:</text>
<text x="246.5" y="199.8">Date:</text>
</g>
<g font-size="2.1" fill="#a61c00">
<text x="208.3" y="180.6">BTL_TKHTN</text>
<text x="171.7" y="187.2">Linh Vu</text>
<text x="208.3" y="187.2">Block_Diagram</text>
<text x="253.2" y="186.4">1</text>
<text x="261.5" y="186.4">6</text>
<text x="171.7" y="193.8">*</text>
<text x="208.3" y="193.8">1</text>
<text x="253.2" y="193">A3</text>
<text x="171.7" y="200.4">*</text>
<text x="208.3" y="200.4">*</text>
<text x="253.2" y="200.4">*</text>
</g>
<g font-size="1.8">
<text x="164.9" y="59.6">620mA</text>
<text x="166.5" y="54.7">5V</text>
<text x="186.5" y="59.6">600mA</text>
<text x="188.1" y="54.7">5V</text>
<text x="166.5" y="74.6">5V</text>
<text x="165.3" y="79.6">30mA</text>
<text x="215.9" y="86.2">3V3</text>
<text x="166.5" y="94.5">5V</text>
<text x="187.7" y="94.5">3V3</text>
<text x="215.6" y="91.2">2mA</text>
<text x="165.3" y="99.5">45mA</text>
<text x="186.9" y="99.5">30mA</text>
<text x="215.9" y="104.5">3V3</text>
<text x="215.6" y="109.5">6mA</text>
<text x="166.5" y="116.1">5V</text>
<text x="188.1" y="116.1">5V</text>
<text x="164.4" y="121.1">1300mA</text>
<text x="186" y="121.1">1000mA</text>
</g>
<g font-size="1.5">
<text x="24.7" y="13">1</text>
<text x="70.2" y="13">2</text>
<text x="116" y="13">3</text>
<text x="161.8" y="13">4</text>
<text x="207.6" y="13">5</text>
<text x="253.4" y="13">6</text>
<text x="3.5" y="35.6">A</text>
<text x="274.8" y="35.6">A</text>
<text x="3.5" y="84.2">B</text>
<text x="274.9" y="84.2">B</text>
<text x="3.5" y="132.8">C</text>
<text x="274.8" y="132.8">C</text>
<text x="3.5" y="181.3">D</text>
<text x="274.8" y="181.3">D</text>
<text x="24.7" y="203.9">1</text>
<text x="70.2" y="203.9">2</text>
<text x="116" y="203.9">3</text>
<text x="161.8" y="203.9">4</text>
<text x="207.6" y="203.9">5</text>
<text x="253.4" y="203.9">6</text>
</g>
<g font-size="1.5" fill="#00f">
<text x="77.7" y="65.2">I2C</text>
<text x="57.3" y="71.7">SPI</text>
<text x="84.5" y="71.7">UART</text>
<text x="102.4" y="71.5">Analog</text>
<text x="77.7" y="82.6">GPIO</text>
</g>
<g font-size="1.4" fill="#f00">
<text x="76.5" y="55.1">LCD</text>
<text x="174.9" y="56.8">DFPlayer Mini</text>
<text x="197.3" y="56.8">Speaker 3W</text>
<text x="45.1" y="73.4">RFID RC522</text>
<text x="72.8" y="73.4">STM32F103C8T6</text>
<text x="91.9" y="73.4">DFPlayer Mini</text>
<text x="112.1" y="73.4">Speaker</text>
<text x="174.1" y="76.7">STM32F103C8T6</text>
<text x="45.4" y="88.3">Keypad 4x4</text>
<text x="227.1" y="88.3">Buzzer</text>
<text x="176.8" y="96.6">LM7805</text>
<text x="195.7" y="96.6">STM32F103C8T6</text>
<text x="90.8" y="103.3">Buzzer</text>
<text x="225.7" y="106.6">Keypad 4x4</text>
<text x="91.2" y="116.5">Relay</text>
<text x="176.4" y="118.2">Relay coil</text>
<text x="198.4" y="118.2">Solenoid</text>
</g>
</svg>
